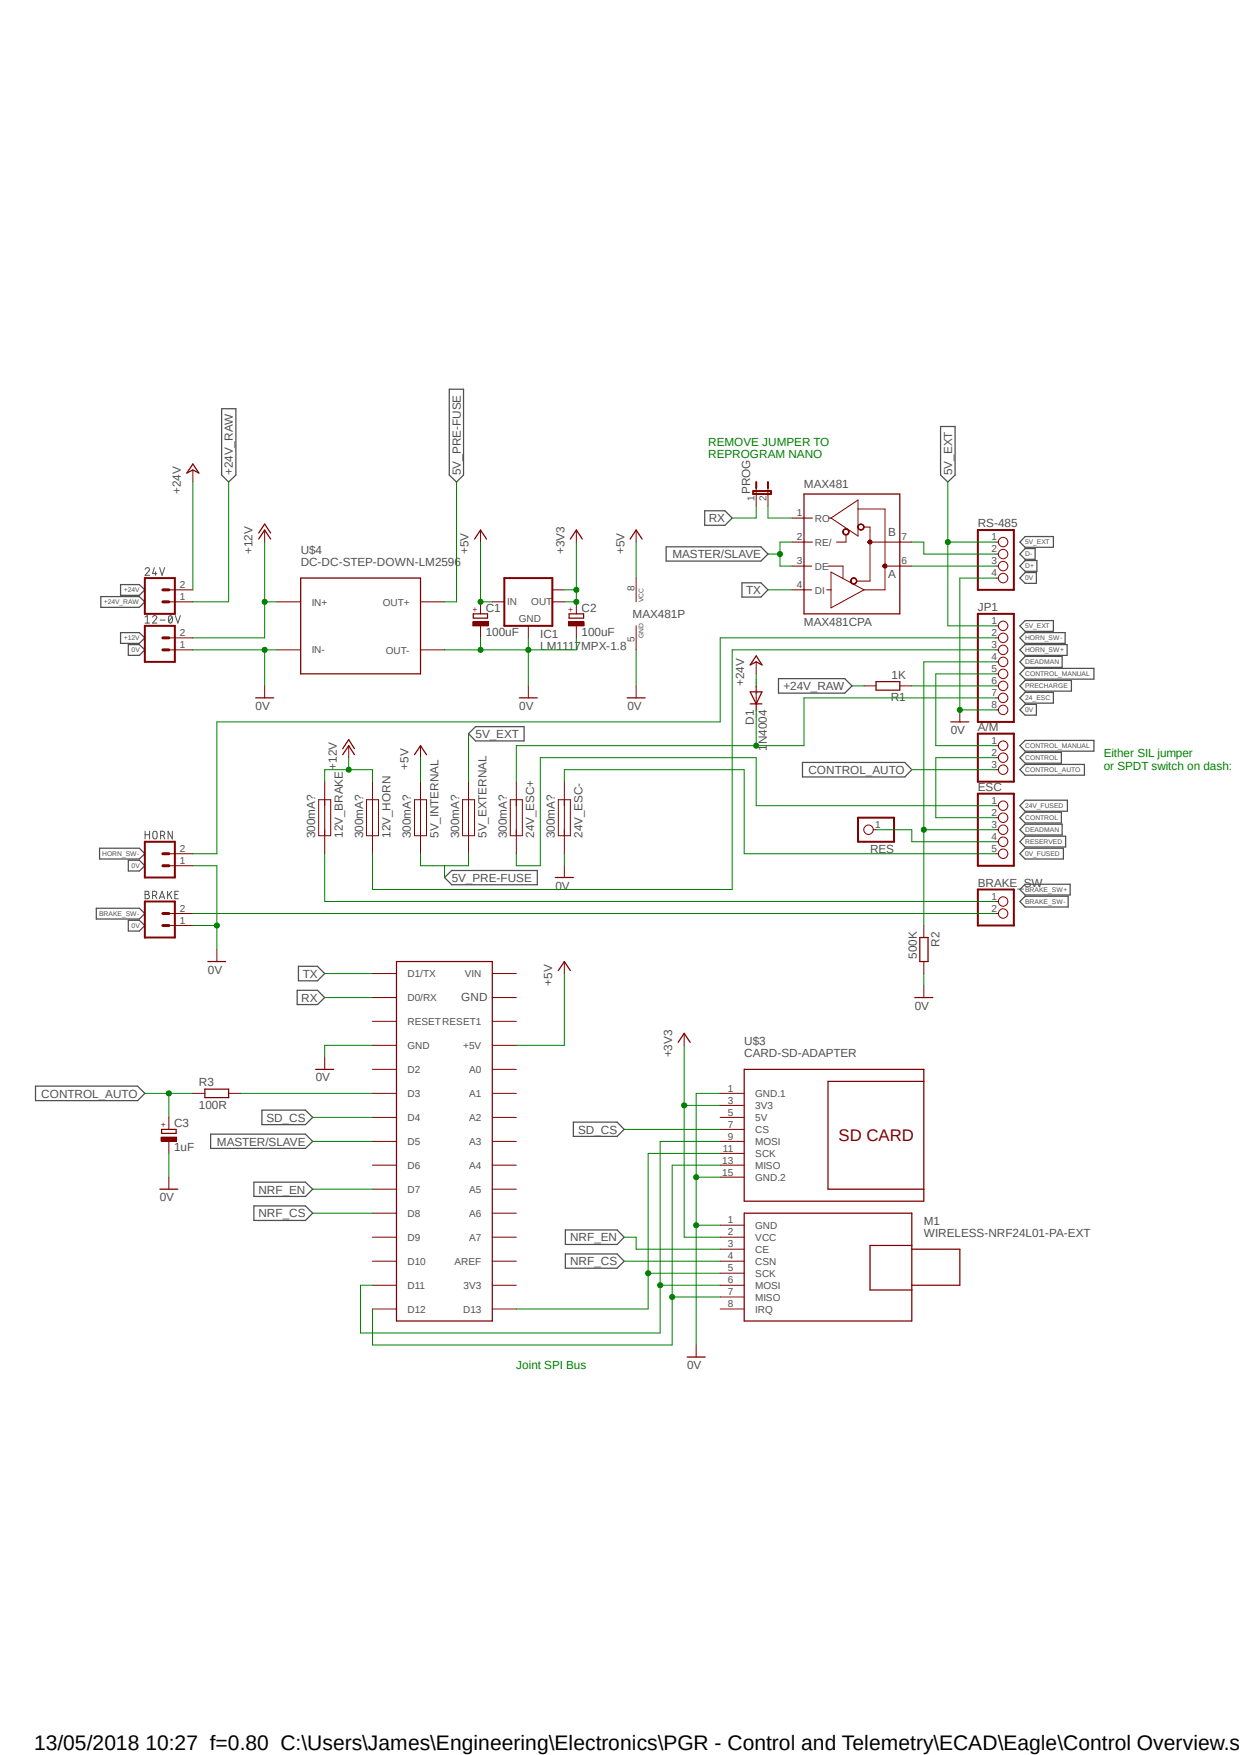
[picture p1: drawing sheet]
<svg xmlns="http://www.w3.org/2000/svg" width="210mm" height="297mm" viewBox="0 0 210 297" stroke-linecap="round" stroke-linejoin="round" font-family="sans-serif">
<path d="M5.8 65.7l203.8 166.5M209.6 65.7l-203.8 166.5" fill="none" stroke="#fff" stroke-width=".17"/>
<g fill="none" stroke="#505050" stroke-width=".17">
<path d="M24.6 96.4a.39 .39 0 0 1 .4-.3 .39 .39 0 0 1 .3 .3l-.7 1h.7M26.1 96.1l-.3 1h.7M26.3 96.8v.6M27 96.1l.4 1.3 .5-1.3M24.6 104.4l.3-.2v1.3M24.6 105.5h.7M25.8 104.4a.35 .35 0 0 1 .5-.2 .35 .35 0 0 1 .1 .5l-.6 .8h.7M27.1 104.9h.8M28.6 104.4l.2-.2a.72 .72 0 0 1 0 1.3 .86 .86 0 0 1-.2-1.1zM29.1 104.4l-.5 .8M29.7 104.2l.4 1.3 .4-1.3M24.6 150.8l.5 .1 .1 .1v.2l-.3 .2 .3 .2 .1 .2-.2 .3h-.5z"/>
<path d="M24.6 140.7v1.3M24.6 141.3h.7M24.6 151.4h.3M25.3 140.7v1.3M25.8 151.6l.6-.1a.34 .34 0 0 0 0-.6l-.6-.1v1.3M25.9 140.8a.37 .37 0 0 1 .4-.1 .37 .37 0 0 1 .3 .4l-.1 .7-.1 .1h-.4a1.12 1.12 0 0 1-.1-1.1zM26.2 151.6l.3 .5M27 152.1l.4-1.3 .5 1.3M27.1 151.8h.6M27.2 141.4h.5l.1-.2 .1-.1-.2-.4h-.5v1.3M27.6 141.4l.3 .6M28.4 150.8v1.3"/>
<path d="M28.7 151.3l.4 .8M29.1 150.8l-.7 .8M29.2 140.7v1.3l-.8-1.3v1.3M29.6 151.4h.4M30.2 150.8h-.6v1.3h.6"/>
</g>
<g fill="none" stroke="#505050" stroke-width=".21">
<path d="M37.5 69.2h2.4v11.2l-1.2 1.2-1.2-1.2zM76 65.9h2.4v14.5l-1.1 1.2-1.3-1.2zM159.2 72.2h2.4v8.2l-1.2 1.2-1.2-1.2zM20.4 98.9h3.2l.9 .9-.9 1h-3.2zM112.7 92.5h16.1l1.2 1.3-1.2 1.2h-16.1zM119.3 86.4h3.4l1.2 1.3-1.2 1.2h-3.4zM125.6 98.6h3.2l1.2 1.2-1.2 1.2h-3.2zM173.5 96.9h1.9v1.8h-1.9l-.9-.9zM173.5 92.8h1.7v1.9h-1.7l-.9-.9zM173.5 94.9h2v1.8h-2l-.9-.9zM173.5 90.8h4.8v1.8h-4.8l-.9-.9zM17.1 101h6.5l.9 .9-.9 .9h-6.5z"/>
<path d="M20.4 107.1h3.2l.9 .8-.9 1h-3.2zM21.7 109.1h1.9l.9 .9-.9 .9h-1.9zM131.7 114.9h11.3l1.2 1.2-1.2 1.2h-11.3zM172.6 110l.9-.9h7.1v1.8h-7.1zM172.6 107.9l.9-.8h6.8v1.8h-6.8zM173.5 119.2h1.9v1.8h-1.9l-.9-.9zM173.5 111.1h6.2v1.8h-6.2l-.9-.9zM173.5 117.2h4.8v1.8h-4.8l-.9-.9zM173.5 105h4.8v1.8h-4.8l-.9-.9zM173.5 115.1h7.8v1.9h-7.8l-.9-.9zM173.5 113.1h11.6v1.8h-11.6l-.9-.9zM79.3 124.2l1.2-1.2h8.2v2.4h-8.2z"/>
<path d="M135.8 129h17.3l1.2 1.3-1.2 1.2h-17.3zM172.6 126.2l.9-.9h11.6v1.8h-11.6zM173.5 137.5h6.1v1.8h-6.1l-.9-.9zM173.5 127.3h6.1v1.9h-6.1l-.9-1zM173.5 139.5h6.2v1.8h-6.2l-.9-.9zM173.5 135.4h7.1v1.9h-7.1l-.9-.9zM173.5 129.4h10v1.8h-10l-.9-.9zM16.3 153.7h7.3l.9 .9-.9 .9h-7.3zM16.8 143.6h6.8l.9 .9-.9 .9h-6.8zM21.7 145.6h1.9l.9 .9-.9 .9h-1.9zM21.7 155.7h1.9l.9 .9-.9 1h-1.9zM75.2 148.5l1.3-1.2h14.4v2.4h-14.4z"/>
<path d="M172.6 152.6l.9-.9h7.3v1.8h-7.3zM173.5 149.6h7.6v1.9h-7.6l-.9-1zM173.5 143.6h6.5v1.8h-6.5l-.9-.9zM173.5 141.5h6.8v1.8h-6.8l-.9-.8zM50.3 167.6h3.4l1.2 1.2-1.2 1.2h-3.4zM50.5 163.5h3.2l1.2 1.3-1.2 1.2h-3.2zM6 183.8h17.3l1.2 1.2-1.2 1.3h-17.3zM35.6 191.9h16.1l1.2 1.3-1.2 1.2h-16.1zM44.3 187.9h7.4l1.2 1.2-1.2 1.2h-7.4zM97 189.9h7.4l1.2 1.2-1.2 1.2h-7.4zM43 200.1h8.7l1.2 1.2-1.2 1.2h-8.7zM43 204.1h8.7l1.2 1.2-1.2 1.2h-8.7z"/>
<path d="M95.7 208.2h8.7l1.2 1.2-1.2 1.2h-8.7zM95.7 212.2h8.7l1.2 1.2-1.2 1.2h-8.7z"/>
</g>
<g fill="none" stroke="#800000" stroke-width=".21">
<path d="M32.6 78.5l1.1 1.6-1.1-.6-1 .6zM43.8 91.2l1-1.5 1 1.5M43.8 90.2l1-1.5 1 1.5M50.9 97.8h20.3v16.2h-20.3zM96.5 91.2l1-1.5 1.1 1.5M43.3 118.1h3M80.1 103.9h2.4v.7h-2.4zM87.9 118.1h3M70.1 127.7l1.1-1.5 1 1.5M67.1 162.7h16.2v60.9h-16.2zM94.5 164.3l1-1.6 1 1.6M114.8 176.4l1-1.5 1 1.5"/>
<path d="M53.4 181h3.1M125.9 181h30.4v22.3h-30.4zM156.3 183h-16.2v18.3h16.2M125.9 205.3h28.4v18.3h-28.4zM154.3 211.4h8.1v6.1h-8.1M154.3 210.8h-7.1v7.5h7.1M116.3 229.7h3"/>
</g>
<g fill="none" stroke="#800000" stroke-width=".17">
<path d="M32.6 79.5v2.1M44.8 89.7v2M93.5 99.8h2M97.5 89.7v2M168.5 91.7h.5M168.5 93.8h.5M168.5 95.8h.5M168.5 97.8h.5M44.8 116.1v2M46.8 101.9h4.1M46.8 110h4.1M71.2 101.9h4"/>
<path d="M71.2 110h4M83.3 101.9h2M89.4 105.9v2M89.4 116.1v2M93.5 101.9h2M71.2 126.2v2M168.5 136.4h.5M168.5 138.4h.5M168.5 140.4h.5M168.5 142.5h.5M168.5 144.5h.5M168.5 152.6h.5"/>
<path d="M168.5 154.6h.5M54.9 178.9v2.1M63 164.8h4.1M63 168.8h4.1M63 172.8h4.1M63 176.9h4.1M83.3 164.8h4.1M83.3 168.8h4.1M83.3 172.8h4.1M83.3 176.9h4.1M95.5 162.7v2.1M115.8 174.9v2"/>
<path d="M63 181h4.1M63 185h4.1M63 189.1h4.1M63 193.2h4.1M63 197.2h4.1M83.3 181h4.1M83.3 185h4.1M83.3 189.1h4.1M83.3 193.2h4.1M83.3 197.2h4.1M121.9 185h4M121.9 189.1h4"/>
<path d="M121.9 193.2h4M121.9 197.2h4M121.9 187.1h4M121.9 191.1h4M121.9 195.2h4M121.9 199.2h4M63 201.3h4.1M63 205.3h4.1M63 209.4h4.1M63 213.4h4.1M63 217.5h4.1M83.3 201.3h4.1"/>
<path d="M83.3 205.3h4.1M83.3 209.4h4.1M83.3 213.4h4.1M83.3 217.5h4.1M121.9 209.4h4M121.9 213.4h4M121.9 217.5h4M121.9 207.3h4M121.9 211.4h4M121.9 215.5h4M121.9 219.5h4M63 221.5h4.1"/>
<path d="M83.3 221.5h4.1M117.8 227.6v2.1M121.9 221.5h4"/>
<circle cx="169.8" cy="97.8" r=".8"/>
<circle cx="169.8" cy="95.8" r=".8"/>
<circle cx="169.8" cy="93.8" r=".8"/>
<circle cx="169.8" cy="91.7" r=".8"/>
<circle cx="169.8" cy="138.4" r=".8"/>
<circle cx="169.8" cy="136.4" r=".8"/>
<circle cx="169.8" cy="144.5" r=".8"/>
<circle cx="169.8" cy="140.4" r=".8"/>
<circle cx="169.8" cy="154.6" r=".8"/>
<circle cx="169.8" cy="152.6" r=".8"/>
<circle cx="169.8" cy="142.5" r=".8"/>
</g>
<path d="M85.3 97.8h8.2v8.1h-8.2zM165.5 89.7h6.1v10.1h-6.1zM165.5 134.3h6.1v12.2h-6.1zM165.5 150.5h6.1v6.1h-6.1z" fill="none" stroke="#800000" stroke-width=".34"/>
<path d="M80 105.2h2.6v.7h-2.6z" fill-rule="evenodd" fill="#800000"/>
<path d="M80 105.2h2.6v.7h-2.6zM81.3 101.9v2M81.3 105.9v2" fill="none" stroke="#800000" stroke-width=".17"/>
<path d="M96.3 103.9h2.5v.7h-2.5z" fill="none" stroke="#800000" stroke-width=".21"/>
<path d="M96.2 105.2h2.6v.7h-2.6z" fill-rule="evenodd" fill="#800000"/>
<g fill="none" stroke="#800000" stroke-width=".17">
<path d="M136.1 91.7h1.4M136.1 95.8h1.3M136.1 99.8h1.3M136.1 87.7h1.4M139.9 99.8h.7M140.1 95.8h2.6v2.1M140.2 87.7h.4M140.6 87.7l4.6-3.1v6.1zM140.6 96.8l5.6 3-5.6 3.1zM143.2 90.5v1.2h-1.6M145.2 86.1h4.6v13.7h-3.6M146.2 89.2h1v9.1h-2.2"/>
<path d="M147.2 91.7h5.1M149.8 95.8h2.5M96.2 105.2h2.6v.7h-2.6zM97.5 101.9v2M97.5 105.9v2"/>
</g>
<path d="M136.1 83.6h16.2v20.3h-16.2z" fill="none" stroke="#800000" stroke-width=".21"/>
<path d="M142.9 89.5a.55 .55 0 0 1 .8 .3 .55 .55 0 0 1-.4 .7 .55 .55 0 0 1-.7-.5h.1a.45 .45 0 0 1 .5-.4 .45 .45 0 0 1 .4 .6 .45 .45 0 0 1-.7 .2l-.3-.4z" fill-rule="evenodd" fill="#800000"/>
<path d="M142.9 89.5a.55 .55 0 0 1 .8 .3 .55 .55 0 0 1-.4 .7 .55 .55 0 0 1-.7-.5h.1a.45 .45 0 0 1 .5-.4 .45 .45 0 0 1 .4 .6 .45 .45 0 0 1-.7 .2l-.3-.4z" fill="none" stroke="#800000" stroke-width=".17"/>
<path d="M145.2 88.9a.57 .57 0 0 1 .9-.1 .57 .57 0 0 1 0 .8 .57 .57 0 0 1-.9-.1 .51 .51 0 0 1 .3-.7 .51 .51 0 0 1 .7 .4 .51 .51 0 0 1-.7 .4 .51 .51 0 0 1-.3-.7z" fill-rule="evenodd" fill="#800000"/>
<path d="M145.2 88.9a.57 .57 0 0 1 .9-.1 .57 .57 0 0 1 0 .8 .57 .57 0 0 1-.9-.1 .51 .51 0 0 1 .3-.7 .51 .51 0 0 1 .7 .4 .51 .51 0 0 1-.7 .4 .51 .51 0 0 1-.3-.7z" fill="none" stroke="#800000" stroke-width=".17"/>
<path d="M144.2 97.8a.55 .55 0 0 1 .8 .3 .55 .55 0 0 1-.4 .7 .55 .55 0 0 1-.7-.5h.1a.47 .47 0 0 1 .5-.4 .47 .47 0 0 1 .4 .4 .52 .52 0 0 1-.5 .5 .52 .52 0 0 1-.5-.5z" fill-rule="evenodd" fill="#800000"/>
<path d="M144.2 97.8a.55 .55 0 0 1 .8 .3 .55 .55 0 0 1-.4 .7 .55 .55 0 0 1-.7-.5h.1a.47 .47 0 0 1 .5-.4 .47 .47 0 0 1 .4 .4 .52 .52 0 0 1-.5 .5 .52 .52 0 0 1-.5-.5z" fill="none" stroke="#800000" stroke-width=".17"/>
<path d="M147 91.5l.2-.1 .3 .1 .1 .2-.1 .3-.3 .1-.2-.1-.1-.3h.4h-.4z" fill-rule="evenodd" fill="#800000"/>
<path d="M147 91.5l.2-.1 .3 .1 .1 .2-.1 .3-.3 .1-.2-.1-.1-.3h.4h-.4z" fill="none" stroke="#800000" stroke-width=".17"/>
<path d="M149.5 95.5l.3-.1 .2 .1 .1 .3-.1 .3h-.2h-.3l-.1-.3h.4h-.4z" fill-rule="evenodd" fill="#800000"/>
<g fill="none" stroke="#800000" stroke-width=".17">
<path d="M28.6 99.8h4M81.3 89.7v2M107.7 89.7v2M107.7 97.8v4.1M128 82.6v3M130 82.6v3M134 87.7h2.1M134 91.7h2.1M134 95.8h2.1M134 99.8h2.1M149.5 95.5l.3-.1 .2 .1 .1 .3-.1 .3h-.2h-.3l-.1-.3h.4h-.4zM152.3 91.7h2"/>
<path d="M152.3 95.8h2M28.6 101.9h4M28.6 110h4M28.6 107.9h4M107.7 105.9v4.1M107.7 116.1v2M128 112v2M128 116.1v4M146.2 116.1h2.1M152.3 116.1h2M168.5 110h.5M168.5 107.9h.5"/>
<path d="M168.5 116.1h.5M168.5 105.9h.5M168.5 112h.5M168.5 114h.5M168.5 118.1h.5M53.9 135.3h2.1v6.1h-2.1zM54.9 132.3v12.2M59 126.2v2M62 135.3h2.1v6.1h-2.1zM63 132.3v12.2M70.1 135.3h2.1v6.1h-2.1zM71.2 132.3v12.2"/>
<path d="M78.3 135.3h2v6.1h-2zM79.3 132.3v12.2M86.4 135.3h2v6.1h-2zM87.4 132.3v12.2M94.5 135.3h2v6.1h-2zM95.5 132.3v12.2M162.4 120.1v2.1M168.5 120.1h.5M168.5 126.2h.5M168.5 128.2h.5M168.5 130.3h.5M28.6 146.5h4"/>
<path d="M28.6 144.5h4M28.6 156.6h4M28.6 154.6h4M95.5 146.5v2M147.8 140.4h.5M156.3 156.6v2.1M36.7 160.7v2M156.3 162.7v2.1M156.3 166.8v2M32.6 185h2.1M38.7 185h2"/>
<circle cx="169.8" cy="112" r=".8"/>
<circle cx="169.8" cy="108" r=".8"/>
<circle cx="169.8" cy="114" r=".8"/>
<circle cx="169.8" cy="116.1" r=".8"/>
<circle cx="169.8" cy="118.1" r=".8"/>
<circle cx="169.8" cy="105.9" r=".8"/>
<circle cx="169.8" cy="110" r=".8"/>
<circle cx="169.8" cy="126.2" r=".8"/>
<circle cx="169.8" cy="120.1" r=".8"/>
<circle cx="169.8" cy="128.2" r=".8"/>
<circle cx="169.8" cy="130.3" r=".8"/>
<circle cx="147" cy="140.4" r=".8"/>
</g>
<g fill="none" stroke="#800000" stroke-width=".21">
<path d="M80.3 91.2l1-1.5 1 1.5M106.6 91.2l1.1-1.5 1 1.5M106.1 118.1h3.1M127 117.1h1.9l-.9 2zM127 119.1h1.9M128 111l.9 1.5-.9-.5-1 .5zM148.3 115.4h4v1.4h-4zM58 127.7l1-1.5 1 1.5M58 126.7l1-1.5 1 1.5M160.9 122.2h3.1M94 148.5h3M155.7 158.7h1.4v4h-1.4z"/>
<path d="M35.2 162.7h3M154.8 168.8h3.1M27.3 191.1h2.5v.7h-2.5zM34.7 184.3h4v1.5h-4z"/>
</g>
<path d="M24.5 97.8h5.1v6.1h-5.1zM127.5 83.1h3v.5h-3zM128 81.6v1M130 81.6v1M24.5 105.9h5.1v6.1h-5.1zM165.5 103.9h6.1v18.3h-6.1zM145.2 138.4h6.1v4.1h-6.1zM165.5 124.2h6.1v8.1h-6.1zM24.5 142.5h5.1v6h-5.1zM24.5 152.6h5.1v6.1h-5.1z" fill="none" stroke="#800000" stroke-width=".34"/>
<path d="M27.6 99.8h1M27.6 101.9h1M27.6 107.9h1M27.6 110h1M27.6 144.5h1M27.6 146.5h1M27.6 154.6h1M27.6 156.6h1" fill="none" stroke="#800000" stroke-width=".51"/>
<path d="M27.3 192.4h2.6v.7h-2.6z" fill-rule="evenodd" fill="#800000"/>
<path d="M27.3 192.4h2.6v.7h-2.6zM28.6 189.1v2M28.6 193.2v2M28.6 199.2v2.1" fill="none" stroke="#800000" stroke-width=".17"/>
<path d="M27.1 201.3h3" fill="none" stroke="#800000" stroke-width=".21"/>
<path d="M121.9 197.2h-8.2v30.4h-50.7M113.7 219.5h8.2" fill="none" stroke="#008000" stroke-width=".17"/>
<circle cx="113.7" cy="219.5" r=".43" fill="#008000"/>
<g fill="none" stroke="#008000" stroke-width=".17">
<path d="M121.9 193.2h-10.2v32.4h-50.7v-8.1h2M111.7 217.5h10.2M63 221.5v6.1"/>
<circle cx="113.7" cy="219.5" r=".43"/>
</g>
<circle cx="111.7" cy="217.5" r=".43" fill="#008000"/>
<g fill="none" stroke="#008000" stroke-width=".17">
<path d="M32.6 110h14.2M44.8 110v6.1"/>
<circle cx="111.7" cy="217.5" r=".43"/>
</g>
<circle cx="44.8" cy="110" r=".43" fill="#008000"/>
<g fill="none" stroke="#008000" stroke-width=".17">
<path d="M75.2 110h14.2M89.4 107.9v8.2"/>
<circle cx="44.8" cy="110" r=".43"/>
</g>
<circle cx="89.4" cy="110" r=".43" fill="#008000"/>
<g fill="none" stroke="#008000" stroke-width=".17">
<path d="M81.3 107.9v2.1"/>
<circle cx="89.4" cy="110" r=".43"/>
</g>
<circle cx="81.3" cy="110" r=".43" fill="#008000"/>
<g fill="none" stroke="#008000" stroke-width=".17">
<path d="M97.5 107.9v2.1h-8.1M117.8 199.2h4.1M121.9 185h-4.1v22.3h4.1"/>
<circle cx="81.3" cy="110" r=".43"/>
</g>
<circle cx="117.8" cy="199.2" r=".43" fill="#008000"/>
<g fill="none" stroke="#008000" stroke-width=".17">
<path d="M117.8 207.3v20.3"/>
<circle cx="117.8" cy="199.2" r=".43"/>
</g>
<circle cx="117.8" cy="207.3" r=".43" fill="#008000"/>
<g fill="none" stroke="#008000" stroke-width=".17">
<path d="M168.5 97.8h-6.1v22.3h6.1"/>
<circle cx="117.8" cy="207.3" r=".43"/>
</g>
<circle cx="162.4" cy="120.1" r=".43" fill="#008000"/>
<g fill="none" stroke="#008000" stroke-width=".17">
<path d="M107.7 110v6.1M32.6 146.5h4.1v10.1h-4.1"/>
<circle cx="162.4" cy="120.1" r=".43"/>
</g>
<circle cx="36.7" cy="156.6" r=".43" fill="#008000"/>
<g fill="none" stroke="#008000" stroke-width=".17">
<path d="M44.8 91.7v16.2h-12.2M44.8 101.9h2M36.7 156.6v4.1M95.5 144.5v2M63 176.9h-8.1v2M156.3 164.8v2M28.6 195.2v4"/>
<circle cx="36.7" cy="156.6" r=".43"/>
</g>
<circle cx="44.8" cy="101.9" r=".43" fill="#008000"/>
<g fill="none" stroke="#008000" stroke-width=".17">
<path d="M54.9 132.3v-2h8.1v2M59 128.2v2.1"/>
<circle cx="44.8" cy="101.9" r=".43"/>
</g>
<circle cx="59" cy="130.3" r=".43" fill="#008000"/>
<g fill="none" stroke="#008000" stroke-width=".17">
<path d="M81.3 91.7v10.2h2M107.7 91.7v6.1M71.2 128.2v4.1M95.5 164.8v12.1h-8.1"/>
<circle cx="59" cy="130.3" r=".43"/>
</g>
<circle cx="81.3" cy="101.9" r=".43" fill="#008000"/>
<g fill="none" stroke="#008000" stroke-width=".17">
<path d="M115.8 176.9v32.5h6.1M115.8 187.1h6.1"/>
<circle cx="81.3" cy="101.9" r=".43"/>
</g>
<circle cx="115.8" cy="187.1" r=".43" fill="#008000"/>
<g fill="none" stroke="#008000" stroke-width=".17">
<path d="M95.5 99.8h2M97.5 91.7v10.2h-2"/>
<circle cx="115.8" cy="187.1" r=".43"/>
</g>
<circle cx="97.5" cy="99.8" r=".43" fill="#008000"/>
<circle cx="97.5" cy="99.8" r=".43" fill="none" stroke="#008000" stroke-width=".17"/>
<circle cx="97.5" cy="101.9" r=".43" fill="#008000"/>
<g fill="none" stroke="#008000" stroke-width=".17">
<path d="M52.9 189.1h10.1M105.6 191.1h16.3M121.9 195.2h-12.2v26.3h-22.3M109.7 215.5h12.2"/>
<circle cx="97.5" cy="101.9" r=".43"/>
</g>
<circle cx="109.7" cy="215.5" r=".43" fill="#008000"/>
<g fill="none" stroke="#008000" stroke-width=".17">
<path d="M130 93.8h2M134 91.7h-2v4.1h2M154.3 91.7h2v2.1h12.2M154.3 95.8h14.2M52.9 193.2h10.1M52.9 201.3h10.1M52.9 205.3h10.1M105.6 209.4h2.1v2h14.2M105.6 213.4h16.3"/>
<circle cx="109.7" cy="215.5" r=".43"/>
</g>
<circle cx="132" cy="93.8" r=".43" fill="#008000"/>
<g fill="none" stroke="#008000" stroke-width=".17">
<path d="M128 85.6v2.1h-4.1M130 99.8h4M156.3 112v44.6M168.5 128.2h-10.1v10.2h10.1M156.3 140.4h12.2M54.9 168.8h8.1M54.9 164.8h8.1"/>
<circle cx="132" cy="93.8" r=".43"/>
</g>
<circle cx="156.3" cy="140.4" r=".43" fill="#008000"/>
<g fill="none" stroke="#008000" stroke-width=".17">
<path d="M156.3 112h12.2M168.5 118.1h-32.4v8.1h-48.7v6.1M128 120.1v6.1M32.6 154.6h135.9"/>
<circle cx="156.3" cy="140.4" r=".43"/>
</g>
<circle cx="128" cy="126.2" r=".43" fill="#008000"/>
<g fill="none" stroke="#008000" stroke-width=".17">
<path d="M32.6 81.6v18.2M38.7 81.6v20.3h-6.1M77.3 81.6v20.3h-2.1M160.4 91.7h8.1M160.4 81.6v24.3h8.1M128 114v2.1M144.2 116.1h2M154.3 116.1h14.2M168.5 110h-44.6v40.5h-60.9v-6M168.5 107.9h-46.6v14.3h-85.2v22.3h-4.1M79.3 124.2v8.1M95.5 132.3v-2h30.4v14.2h42.6"/>
<path d="M168.5 136.4h-40.5v-8.2h-36.6v18.3h-4v-2M54.9 144.5v8.1h113.6M71.2 144.5v2h8.1v-2M75.2 146.5v2M148.3 140.4h6v2.1h14.2"/>
<circle cx="128" cy="126.2" r=".43"/>
</g>
<circle cx="160.4" cy="91.7" r=".43" fill="#008000"/>
<g fill="none" stroke="#008000" stroke-width=".17">
<path d="M130 85.6v2.1h4M168.5 114h-10.1v12.2h10.1M154.3 130.3h14.2M24.5 185h8.1M28.6 185v4.1M40.7 185h22.3"/>
<circle cx="160.4" cy="91.7" r=".43"/>
</g>
<circle cx="28.6" cy="185" r=".43" fill="#008000"/>
<circle cx="28.6" cy="185" r=".43" fill="none" stroke="#008000" stroke-width=".17"/>
<text font-size="3.6" x="5.8" y="296.2">13/05/2018 10:27 f=0.80 C:\Users\James\Engineering\Electronics\PGR - Control and Telemetry\ECAD\Eagle\Control Overview.sc</text>
<text font-size="2.8" fill="#800000" x="141.9" y="193.2">SD CARD</text>
<g font-size="2" fill="#008000">
<text x="119.8" y="75.4">REMOVE JUMPER TO</text>
<text x="119.8" y="77.5">REPROGRAM NANO</text>
<text x="186.8" y="128.1">Either SIL jumper</text>
<text x="186.8" y="130.3">or SPDT switch on dash:</text>
<text x="87.4" y="231.7">Joint SPI Bus</text>
</g>
<g font-size="2" fill="#505050">
<text x="30.6" y="83.6" transform="rotate(-90 30.6 83.6)">+24V</text>
<text x="39.4" y="80.4" transform="rotate(-90 39.4 80.4)">+24V_RAW</text>
<text x="78" y="80.4" transform="rotate(-90 78 80.4)">5V_PRE-FUSE</text>
<text x="127" y="83.6" transform="rotate(-90 127 83.6)">PROG</text>
<text x="136.1" y="82.6">MAX481</text>
<text x="161.1" y="80.4" transform="rotate(-90 161.1 80.4)">5V_EXT</text>
<text x="119.9" y="88.4">RX</text>
<text x="165.5" y="89.2">RS-485</text>
<text x="42.8" y="93.8" transform="rotate(-90 42.8 93.8)">+12V</text>
<text x="50.9" y="95.8">DC-DC-STEP-DOWN-LM2596</text>
<text x="50.9" y="93.8">U$4</text>
<text x="79.3" y="93.8" transform="rotate(-90 79.3 93.8)">+5V</text>
<text x="95.5" y="93.8" transform="rotate(-90 95.5 93.8)">+3V3</text>
<text x="105.7" y="93.8" transform="rotate(-90 105.7 93.8)">+5V</text>
<text x="113.8" y="94.5">MASTER/SLAVE</text>
<text x="150.3" y="90.7">B</text>
<text x="126.3" y="100.6">TX</text>
<text x="150.3" y="97.8">A</text>
<text x="82.2" y="107.6">100uF</text>
<text x="82.2" y="103.5">C1</text>
<text x="91.4" y="108">IC1</text>
<text x="98.4" y="103.5">C2</text>
<text x="98.4" y="107.6">100uF</text>
<text x="107.1" y="104.5">MAX481P</text>
<text x="136.1" y="105.9">MAX481CPA</text>
<text x="165.5" y="103.4">JP1</text>
<text x="91.4" y="110">LM1117MPX-1.8</text>
<text x="125.9" y="116.1" transform="rotate(-90 125.9 116.1)">+24V</text>
<text x="132.6" y="116.8">+24V_RAW</text>
<text x="150.7" y="118.7">R1</text>
<text x="150.9" y="114.9">1K</text>
<text x="43.3" y="120.1">0V</text>
<text x="80.5" y="124.9">5V_EXT</text>
<text x="87.9" y="120.1">0V</text>
<text x="106.2" y="120.1">0V</text>
<text x="127.5" y="122.7" transform="rotate(-90 127.5 122.7)">D1</text>
<text x="160.9" y="124.2">0V</text>
<text x="165.5" y="123.7">A/M</text>
<text x="57" y="130.3" transform="rotate(-90 57 130.3)">+12V</text>
<text x="69.1" y="130.3" transform="rotate(-90 69.1 130.3)">+5V</text>
<text x="129.8" y="127.1" transform="rotate(-90 129.8 127.1)">1N4004</text>
<text x="136.8" y="131">CONTROL_AUTO</text>
<text x="165.5" y="133.8">ESC</text>
<text x="53.3" y="141.9" transform="rotate(-90 53.3 141.9)">300mA?</text>
<text x="58" y="141.8" transform="rotate(-90 58 141.8)">12V_BRAKE</text>
<text x="61.5" y="141.9" transform="rotate(-90 61.5 141.9)">300mA?</text>
<text x="66.1" y="141.8" transform="rotate(-90 66.1 141.8)">12V_HORN</text>
<text x="69.6" y="141.9" transform="rotate(-90 69.6 141.9)">300mA?</text>
<text x="74.2" y="141.8" transform="rotate(-90 74.2 141.8)">5V_INTERNAL</text>
<text x="77.7" y="141.9" transform="rotate(-90 77.7 141.9)">300mA?</text>
<text x="82.3" y="141.8" transform="rotate(-90 82.3 141.8)">5V_EXTERNAL</text>
<text x="85.8" y="141.9" transform="rotate(-90 85.8 141.9)">300mA?</text>
<text x="90.4" y="141.8" transform="rotate(-90 90.4 141.8)">24V_ESC+</text>
<text x="93.9" y="141.9" transform="rotate(-90 93.9 141.9)">300mA?</text>
<text x="98.6" y="141.8" transform="rotate(-90 98.6 141.8)">24V_ESC-</text>
<text x="76.5" y="149.2">5V_PRE-FUSE</text>
<text x="147.2" y="144.4">RES</text>
<text x="94" y="150.5">0V</text>
<text x="165.5" y="150">BRAKE_SW</text>
<text x="159" y="160.2" transform="rotate(-90 159 160.2)">R2</text>
<text x="35.2" y="164.8">0V</text>
<text x="51.2" y="165.5">TX</text>
<text x="93.5" y="166.8" transform="rotate(-90 93.5 166.8)">+5V</text>
<text x="155.1" y="162.3" transform="rotate(-90 155.1 162.3)">500K</text>
<text x="51" y="169.5">RX</text>
<text x="78.1" y="169.4">GND</text>
<text x="154.8" y="170.9">0V</text>
<text x="113.7" y="178.9" transform="rotate(-90 113.7 178.9)">+3V3</text>
<text x="125.9" y="178.9">CARD-SD-ADAPTER</text>
<text x="125.9" y="176.9">U$3</text>
<text x="7" y="185.8">CONTROL_AUTO</text>
<text x="33.7" y="183.9">R3</text>
<text x="53.4" y="183">0V</text>
<text x="29.5" y="190.8">C3</text>
<text x="33.7" y="187.7">100R</text>
<text x="45.1" y="189.8">SD_CS</text>
<text x="97.8" y="191.9">SD_CS</text>
<text x="29.5" y="194.8">1uF</text>
<text x="36.7" y="193.9">MASTER/SLAVE</text>
<text x="27.1" y="203.3">0V</text>
<text x="43.7" y="202">NRF_EN</text>
<text x="43.7" y="206">NRF_CS</text>
<text x="156.3" y="209.4">WIRELESS-NRF24L01-PA-EXT</text>
<text x="156.3" y="207.3">M1</text>
<text x="96.5" y="210.1">NRF_EN</text>
<text x="96.5" y="214.2">NRF_CS</text>
<text x="116.3" y="231.7">0V</text>
</g>
<g font-size="1.7" fill="#505050">
<text x="127.7" y="84.8" transform="rotate(-90 127.7 84.8)">1</text>
<text x="129.7" y="84.8" transform="rotate(-90 129.7 84.8)">2</text>
<text x="134.8" y="87.4">1</text>
<text x="137.9" y="88.3">RO</text>
<text x="134.8" y="91.4">2</text>
<text x="134.8" y="95.5">3</text>
<text x="137.9" y="92.3">RE/</text>
<text x="152.6" y="95.5">6</text>
<text x="152.6" y="91.4">7</text>
<text x="167.8" y="91.4">1</text>
<text x="167.8" y="93.5">2</text>
<text x="167.8" y="95.5">3</text>
<text x="30.4" y="101.6">1</text>
<text x="30.4" y="99.6">2</text>
<text x="107.4" y="100" transform="rotate(-90 107.4 100)">8</text>
<text x="134.8" y="99.6">4</text>
<text x="137.9" y="96.4">DE</text>
<text x="137.9" y="100.5">DI</text>
<text x="167.8" y="97.5">4</text>
<text x="30.4" y="107.7">2</text>
<text x="52.7" y="102.5">IN+</text>
<text x="64.8" y="102.5">OUT+</text>
<text x="85.9" y="102.4">IN</text>
<text x="87.8" y="105.3">GND</text>
<text x="89.9" y="102.4">OUT</text>
<text x="167.8" y="105.7">1</text>
<text x="167.8" y="107.7">2</text>
<text x="30.4" y="109.7">1</text>
<text x="52.7" y="110.6">IN-</text>
<text x="65.3" y="110.6">OUT-</text>
<text x="107.4" y="108.7" transform="rotate(-90 107.4 108.7)">5</text>
<text x="167.8" y="109.7">3</text>
<text x="167.8" y="111.7">4</text>
<text x="167.8" y="113.7">5</text>
<text x="167.8" y="115.8">6</text>
<text x="167.8" y="117.8">7</text>
<text x="167.8" y="119.8">8</text>
<text x="167.8" y="125.9">1</text>
<text x="167.8" y="128">2</text>
<text x="167.8" y="130">3</text>
<text x="167.8" y="136.1">1</text>
<text x="148.1" y="140.1">1</text>
<text x="167.8" y="138.1">2</text>
<text x="167.8" y="140.1">3</text>
<text x="167.8" y="142.2">4</text>
<text x="30.4" y="146.2">1</text>
<text x="30.4" y="144.2">2</text>
<text x="167.8" y="144.2">5</text>
<text x="30.4" y="154.3">2</text>
<text x="167.8" y="152.3">1</text>
<text x="167.8" y="154.3">2</text>
<text x="30.4" y="156.3">1</text>
<text x="69" y="165.4">D1/TX</text>
<text x="78.7" y="165.4">VIN</text>
<text x="69" y="169.4">D0/RX</text>
<text x="69" y="173.5">RESETRESET1</text>
<text x="69" y="177.5">GND</text>
<text x="78.4" y="177.5">+5V</text>
<text x="69" y="181.6">D2</text>
<text x="69" y="185.6">D3</text>
<text x="79.4" y="181.6">A0</text>
<text x="79.4" y="185.7">A1</text>
<text x="123.1" y="184.7">1</text>
<text x="127.8" y="185.6">GND.1</text>
<text x="69" y="189.7">D4</text>
<text x="79.4" y="189.7">A2</text>
<text x="123.1" y="186.8">3</text>
<text x="123.1" y="188.8">5</text>
<text x="123.1" y="190.8">7</text>
<text x="127.8" y="187.7">3V3</text>
<text x="127.8" y="189.7">5V</text>
<text x="127.8" y="191.7">CS</text>
<text x="69" y="193.8">D5</text>
<text x="69" y="197.8">D6</text>
<text x="79.4" y="193.8">A3</text>
<text x="79.4" y="197.8">A4</text>
<text x="122.2" y="196.9">13</text>
<text x="122.3" y="194.9">11</text>
<text x="123.1" y="192.9">9</text>
<text x="127.8" y="193.8">MOSI</text>
<text x="127.8" y="195.8">SCK</text>
<text x="127.8" y="197.8">MISO</text>
<text x="69" y="201.9">D7</text>
<text x="79.4" y="201.9">A5</text>
<text x="122.2" y="199">15</text>
<text x="127.8" y="199.9">GND.2</text>
<text x="69" y="205.9">D8</text>
<text x="69" y="210">D9</text>
<text x="79.4" y="206">A6</text>
<text x="123.1" y="207.1">1</text>
<text x="123.1" y="209.1">2</text>
<text x="127.8" y="207.9">GND</text>
<text x="127.8" y="210">VCC</text>
<text x="69" y="214">D10</text>
<text x="76.9" y="214">AREF</text>
<text x="79.4" y="210">A7</text>
<text x="123.1" y="211.1">3</text>
<text x="123.1" y="213.1">4</text>
<text x="123.1" y="215.2">5</text>
<text x="127.8" y="212">CE</text>
<text x="127.8" y="214">CSN</text>
<text x="69" y="218.1">D11</text>
<text x="78.4" y="218.1">3V3</text>
<text x="123.1" y="217.2">6</text>
<text x="123.1" y="219.2">7</text>
<text x="123.1" y="221.3">8</text>
<text x="127.8" y="216.1">SCK</text>
<text x="127.8" y="218.1">MOSI</text>
<text x="127.8" y="220.1">MISO</text>
<text x="69" y="222.2">D12</text>
<text x="78.4" y="222.2">D13</text>
<text x="127.8" y="222.2">IRQ</text>
</g>
<g font-size="1.4" fill="#800000">
<text x="80.9" y="103.6" transform="rotate(-90 80.9 103.6)">+</text>
<text x="97.1" y="103.6" transform="rotate(-90 97.1 103.6)">+</text>
<text x="28.1" y="190.8" transform="rotate(-90 28.1 190.8)">+</text>
</g>
<g font-size="1.1" fill="#505050">
<text x="173.5" y="94.1">D-</text>
<text x="173.5" y="92.1">5V_EXT</text>
<text x="21" y="100.2">+24V</text>
<text x="108.9" y="101.9" transform="rotate(-90 108.9 101.9)">VCC</text>
<text x="173.5" y="98.2">0V</text>
<text x="173.5" y="96.2">D+</text>
<text x="17.6" y="102.3">+24V_RAW</text>
<text x="108.9" y="108" transform="rotate(-90 108.9 108)">GND</text>
<text x="173.5" y="106.3">5V_EXT</text>
<text x="21" y="108.4">+12V</text>
<text x="22.3" y="110.4">0V</text>
<text x="173.5" y="112.4">DEADMAN</text>
<text x="173.5" y="110.4">HORN_SW+</text>
<text x="173.5" y="108.4">HORN_SW-</text>
<text x="173.5" y="118.5">24_ESC</text>
<text x="173.5" y="116.5">PRECHARGE</text>
<text x="173.5" y="114.5">CONTROL_MANUAL</text>
<text x="173.5" y="120.5">0V</text>
<text x="173.5" y="128.7">CONTROL</text>
<text x="173.5" y="126.6">CONTROL_MANUAL</text>
<text x="173.5" y="130.7">CONTROL_AUTO</text>
<text x="173.5" y="136.8">24V_FUSED</text>
<text x="173.5" y="138.8">CONTROL</text>
<text x="173.5" y="140.8">DEADMAN</text>
<text x="173.5" y="142.8">RESERVED</text>
<text x="17.3" y="144.9">HORN_SW-</text>
<text x="22.3" y="146.9">0V</text>
<text x="173.5" y="144.9">0V_FUSED</text>
<text x="16.8" y="155">BRAKE_SW-</text>
<text x="173.5" y="153">BRAKE_SW-</text>
<text x="173.5" y="151">BRAKE_SW+</text>
<text x="22.3" y="157.1">0V</text>
</g>
<g font-size=".4" fill="#505050">
<text x="128.1" y="117.4" transform="rotate(-90 128.1 117.4)">SpiceOrder 1</text>
<text x="128.1" y="121.5" transform="rotate(-90 128.1 121.5)">SpiceOrder 2</text>
</g>
</svg>
